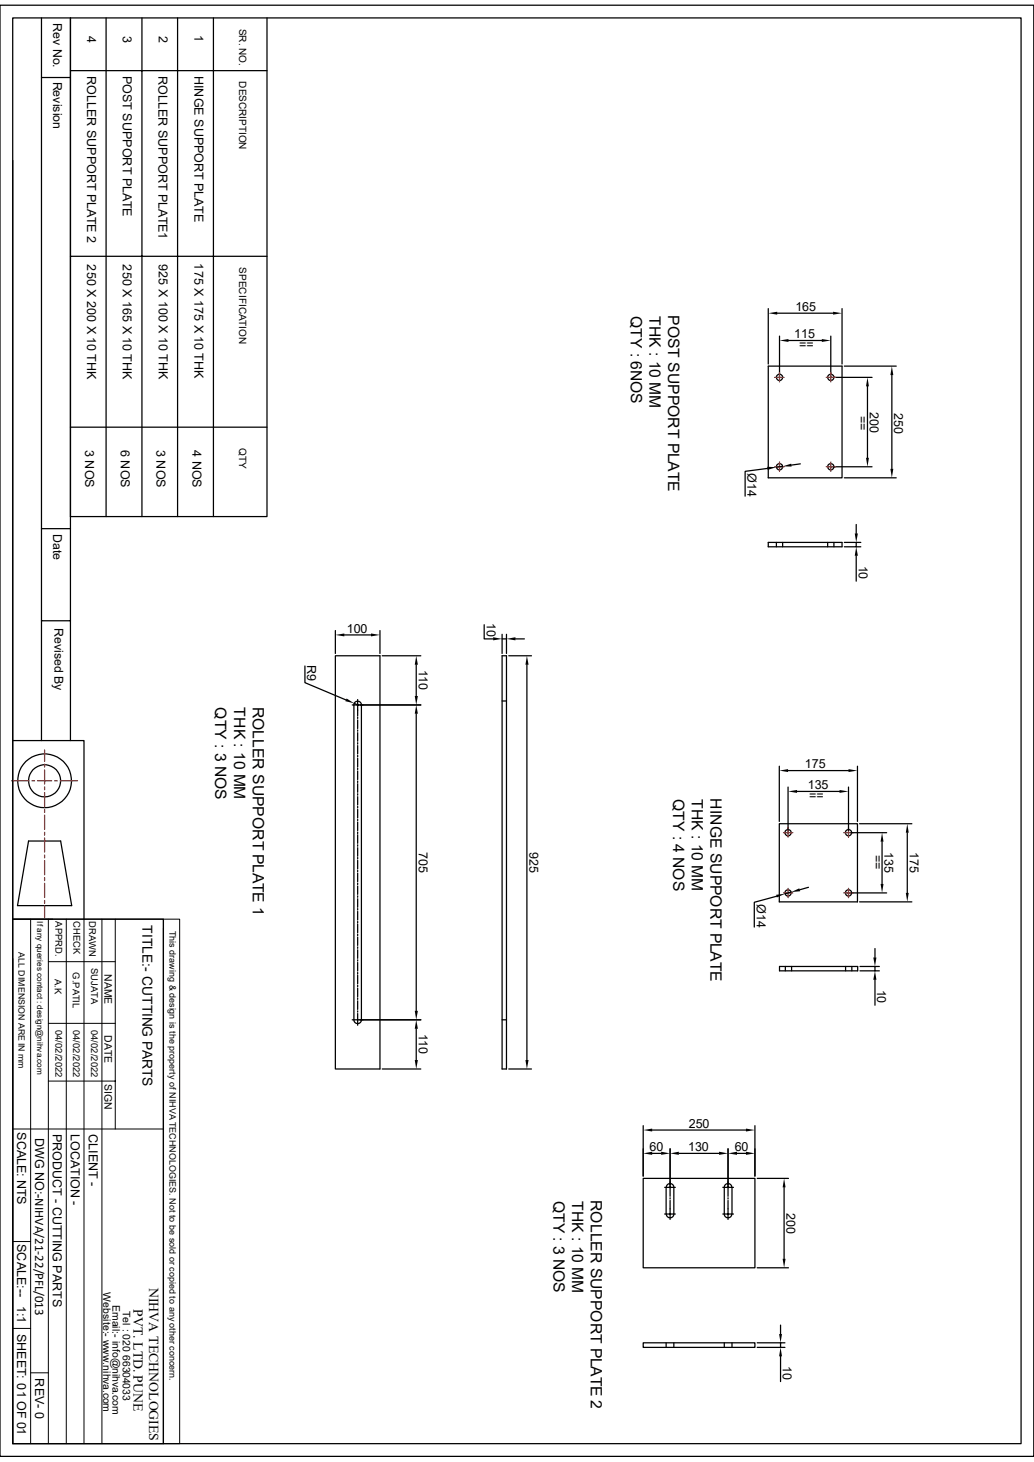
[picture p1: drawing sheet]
<svg xmlns="http://www.w3.org/2000/svg" width="210mm" height="297mm" viewBox="0 0 210 297" stroke-linecap="round" stroke-linejoin="round" font-family="sans-serif">
<g fill="none" stroke="#000" stroke-width=".25">
<path d="M0 1.1h210v294.8h-210zM2.6 3.6h204.8v289.7h-204.8zM8.4 3.6v146.9M8.4 15.7h5.9M14.3 3.6v146.9M14.3 14.4h39.9M21.5 3.6v101.3M28.8 3.6v101.3M36.1 3.6v101.3M43.3 3.6v101.3M54.2 3.6v101.3h-39.9M2.6 32.6v117.9h14.5v36.2"/>
<path d="M14.3 52.1h39.9M156 74.4h15v22.7h-15zM156 62.7v11.3M157.9 63.6h11.3M158.3 68.3v7.9M160.1 69.2h6.8M168.7 68.3v7.9M169.2 76.7h7.9M171 62.7v11.3M171.5 74.4h10.5M176.2 78.5v14.5M181.1 76.2v19"/>
<path d="M14.3 86.8h39.9M155.9 95.2l-4.6 .6v5M159 94.7l-1.3 .2M162.6 94.2l-1.9 .3M169.2 94.8h7.9M169.4 94.8v.2M171.5 97.1h10.5M8.4 107.4h5.9M156 110.2h15v.9h-15zM157.7 110.2v.9M159 110.2v.9M168.1 110.2v.9"/>
<path d="M169.4 110.2v.9M171.5 110.2h3.3M171.5 111.1h3.3M173.9 106.6v1.8M173.9 110.2v.9M173.9 112.9v5.2M8.4 126.1h5.9M61.9 135.3v3.4l8.4 3.5M68.1 133.2h9.1v84h-9.1zM68.1 128.1v4.7M69.9 129h5.5M77.2 128.1v4.7"/>
<path d="M77.6 133.2h7.9M84.5 135v6.4M98.3 126.9v2.9h1.9M102 128.9v3.9M102 133.2h.9v84h-.9zM102 129.8h.9M102.9 128.9v3.9M103.3 133.2h4.6M104.7 129.8h1.8M107 135v80.3M2.6 150.5v36.2M71.5 143.2h1"/>
<path d="M71.9 142.9l.7 .3M72.1 142.7a.77 .77 0 0 1 .8-.2 .77 .77 0 0 1 .5 .7v64a.76 .76 0 0 1-.8 .7 .76 .76 0 0 1-.7-.7v-64zM72.6 143.2h.1M72.6 142.1v.9M72.6 143.1v.2M72.6 143.3v2.1M72.6 145.7v.3M72.6 146.3v1.7M72.6 148.3v.2M72.6 148.8v1.8M72.6 150.9v.3M72.6 151.5v1.7"/>
<path d="M72.6 153.5v.3M72.6 154.1v1.7M72.6 156v.3M72.6 156.6v1.8M72.6 158.7v.3M72.6 159.2v1.8M72.8 143.2h12.7M84.5 145v60.4M102 142.4h.9M158.3 155.7v11.2M160.1 156.5h12.2M160.1 159.9v8.8"/>
<path d="M172.3 159.9v8.8M174.2 155.7v11.2M5.8 170.9h6.5l2.3 13.1h-11zM72.6 161.2v.3M72.6 161.8v1.7M72.6 163.8v.3M72.6 164.4v1.8M72.6 166.5v.2M72.6 167v1.7M72.6 169v.3M72.6 169.6v1.7M72.6 171.6v.3"/>
<path d="M72.6 172.2v1.7M72.6 174.2v.3M72.6 174.8v1.7M72.6 176.8v.3M72.6 177.4v1.7M72.6 179.4v.3M158.3 167.3h15.9v15.9h-15.9zM161.9 160.8h8.6M172.8 169.2h7.3M174.6 167.3h10.6M179.2 171v8.6M184.3 169.2v12.2"/>
<path d="M2.6 186.7h30.6v106.6h-30.6zM2.6 194.8v98.5M72.6 180v1.7M72.6 182v.3M72.6 182.6v1.7M72.6 184.6v.3M72.6 185.2v1.7M72.6 187.2v.3M72.6 187.7v1.8M72.6 189.8v.3M72.6 190.4v1.7M72.6 192.4v.3"/>
<path d="M72.6 193v1.7M72.6 195v.2M72.6 195.5v1.8M72.6 197.6v.3M72.6 198.1v1.8M157.7 182.1l-4.5 1.2v5M158.3 196.3h15.9v.9h-15.9zM159.5 196.3v.9M160.7 181.2l-1.2 .4M160.8 196.3v.9M164.2 180.3l-1.8 .5M171.7 196.3v.9"/>
<path d="M172.8 181.4h7.3M173 196.3v.9M174.6 183.2h10.6M174.7 196.3h3.9M174.7 197.2h3.9M177.7 192.7v1.8M177.7 196.3v.9M177.7 199.1v5.1M71.5 207.2h1M72.6 207.2h.1M72.6 200.2v.2M72.6 200.7v1.8"/>
<path d="M72.6 202.7v.3M72.6 203.3v1.8M72.6 205.4v.2M72.6 205.9v1.4M72.6 207.3v1M72.8 207.2h12.7M77.6 217.2h7.9M84.5 209v6.3M102 207.2h.9M103.3 217.2h4.6M130.6 239.4h22.7v18.2h-22.7zM130.6 228.7v10.2"/>
<path d="M132.5 229.6h19M132.5 234.3h1.8M136.1 233.4v7.6M137.9 234.3h8.1M147.9 233.4v7.6M149.7 234.3h1.8M153.3 228.7v10.2M153.8 239.4h6.3M135 241.2h.9M135 246.6h.9M135.6 240.7a.77 .77 0 0 1 .8-.2 .77 .77 0 0 1 .5 .7v5.4a.78 .78 0 0 1-.8 .8 .78 .78 0 0 1-.8-.8v-5.4zM136 246.6h.1"/>
<path d="M136 241.2h.1M136.1 241.1v.2M136.1 241.3v1.7M136.1 243.3v.3M136.1 246.6v.1M136.1 246.8v.9M136.1 243.9v2.6M136.2 241.2h1M136.2 246.6h1M146.8 246.6h.9M146.8 241.2h.9M147.8 246.6h.2"/>
<path d="M147.8 241.2h.2M147.9 243.9v2.6M147.9 241.1v.2M147.9 241.3v1.7M147.9 243.3v.3M147.9 246.6v.1M147.9 246.8v.9M148 241.2h1M148 246.6h1M148.6 241.2a.76 .76 0 0 0-.7-.7 .76 .76 0 0 0-.8 .7v5.4a.76 .76 0 0 0 .8 .8 .76 .76 0 0 0 .7-.8M148.7 241.2v5.4M153.8 257.6h6.3"/>
<path d="M159.3 241.2v14.5M130.6 272.8h22.7v.9h-22.7zM135.3 272.8v.9M136.9 272.8v.9M147.1 272.8v.9M148.7 272.8v.9M153.8 272.8h5.6M153.8 273.7h5.6M158.5 269.2v1.8M158.5 272.8v.9M158.5 275.5v5.2"/>
<circle cx="158.3" cy="76.7" r=".64"/>
<circle cx="168.7" cy="76.7" r=".64"/>
<circle cx="158.3" cy="94.8" r=".64"/>
<circle cx="168.7" cy="94.8" r=".64"/>
<circle cx="9.1" cy="158.6" r="5.5"/>
<circle cx="9.1" cy="158.6" r="3.3"/>
<circle cx="160.1" cy="169.2" r=".64"/>
<circle cx="172.3" cy="169.2" r=".64"/>
<circle cx="160.1" cy="181.4" r=".64"/>
<circle cx="172.3" cy="181.4" r=".64"/>
</g>
<g fill="none" stroke="#000" stroke-width=".2">
<path d="M2.6 186.7h30.6M6.2 186.7v106.6M9.8 195.4h13.6M9.8 186.7v106.6M13.5 186.7v106.6M17.1 186.7v106.6M20.7 186.7v106.6M23.4 186.7v42.7M33.2 186.7h3.3v106.6h-3.3zM33.2 188.6v104.7M9.8 219.6h13.6M9.8 207.9h13.6"/>
<path d="M2.6 229.4h30.6M2.6 252.2h3.6M2.6 269.9h3.6M6.2 278.9h3.6"/>
</g>
<g fill="none" stroke="#f00" stroke-width=".25">
<path d="M157.4 76.7h1M158.3 75.7v1M158.3 76.8v.8M158.5 76.7h.8M167.8 76.7h.8M168.7 76.7h1M168.7 75.7v1M168.7 76.8v.8M157.4 94.8h1M158.3 93.9v1M158.3 95v.8M158.5 94.8h.8"/>
<path d="M167.8 94.8h.8M168.7 94.8h1M168.7 93.9v1M168.7 95v.8M2.4 158.6h3.5M6.5 158.6h.5M7.6 158.6h2.9M9.1 152.4v2.3M9.1 155.2v.6M9.1 156.4v2.9M9.1 159.9v.5M11.1 158.6h.5"/>
<path d="M12.2 158.6h3.5M9.1 161v2.9M9.1 164.5v.6M9.1 165.6v2.9M9.1 169.1v.6M9.1 170.2v2.9M9.1 173.7v.6M9.1 174.8v2.9M9.1 178.3v.6M9.1 179.5v2.8M159.1 169.2h.8M160 169.2h1"/>
<path d="M160.1 168.2v1M160.1 169.3v.8M171.4 169.2h1M172.3 168.2v1M172.3 169.3v.8M172.5 169.2h.8M9.1 182.9v.6M9.1 184.1v2.3M159.1 181.4h.8M160 181.4h1M160.1 180.5v.8M160.1 181.4v1"/>
<path d="M171.4 181.4h1M172.3 180.5v.8M172.3 181.4v1M172.5 181.4h.8"/>
</g>
<g fill="#000">
<path d="M156 63.6l1.9-.3v.6zM158.3 69.2l1.8-.3v.6zM166.9 68.9l1.8 .3-1.8 .3zM169.2 63.3l1.8 .3-1.8 .3zM176.2 76.7l.3 1.8h-.6zM181.1 74.4l.3 1.8h-.6zM155.8 94.8l1.9 .1-1.8 .6zM159 94.7l1.7-.5 .1 .6zM175.9 93h.6l-.3 1.8zM180.8 95.2h.6l-.3 1.9zM173.6 108.4h.6l-.3 1.8zM173.9 111.1l.3 1.8h-.6z"/>
<path d="M68.1 129l1.8-.3v.6zM75.4 128.7l1.8 .3-1.8 .3zM84.5 133.2l.4 1.8h-.7zM100.2 129.5l1.8 .3-1.8 .3zM102.9 129.8l1.8-.3v.6zM107 133.2l.4 1.8h-.7zM70.4 141.9l1.5 1-1.8-.4zM84.2 141.4h.7l-.4 1.8zM84.5 143.2l.4 1.8h-.7zM158.3 156.5l1.8-.2v.5zM172.3 156.3l1.9 .2-1.9 .3zM160.1 160.8l1.8-.3v.6z"/>
<path d="M170.5 160.5l1.8 .3-1.8 .3zM179.2 169.2l.3 1.8h-.6zM178.9 179.6h.6l-.3 1.8zM184.3 167.3l.3 1.9h-.6zM157.6 181.8l1.9-.2-1.7 .7zM160.7 181.2l1.6-.7 .2 .6zM177.4 194.5h.6l-.3 1.8zM177.7 197.2l.3 1.9h-.6zM184 181.4h.6l-.3 1.8zM84.2 205.4h.7l-.4 1.8zM84.5 207.2l.4 1.8h-.7zM84.2 215.3h.7l-.4 1.9z"/>
<path d="M106.7 215.3h.7l-.4 1.9zM130.6 229.6l1.9-.3v.6zM130.6 234.3l1.9-.3v.6zM134.3 234l1.8 .3-1.8 .3zM136.1 234.3l1.8-.3v.6zM146 234l1.9 .3-1.9 .3zM147.9 234.3l1.8-.3v.6zM151.5 229.3l1.8 .3-1.8 .3zM151.5 234l1.8 .3-1.8 .3zM159.3 239.4l.3 1.8h-.6zM159 255.7h.6l-.3 1.9zM158.2 271h.6l-.3 1.8z"/>
<path d="M158.5 273.7l.3 1.8h-.6z"/>
</g>
<g font-size="3.2">
<text x="128.1" y="64.2" transform="rotate(90 128.1 64.2)">QTY : 6NOS</text>
<text x="131.9" y="64.2" transform="rotate(90 131.9 64.2)">THK : 10 MM</text>
<text x="135.7" y="64.1" transform="rotate(90 135.7 64.1)">POST SUPPORT PLATE</text>
<text x="43.7" y="143.7" transform="rotate(90 43.7 143.7)">QTY : 3 NOS</text>
<text x="47.5" y="143.7" transform="rotate(90 47.5 143.7)">THK : 10 MM</text>
<text x="51.4" y="143.6" transform="rotate(90 51.4 143.6)">ROLLER SUPPORT PLATE 1</text>
<text x="136.7" y="162.3" transform="rotate(90 136.7 162.3)">QTY : 4 NOS</text>
<text x="140.5" y="162.3" transform="rotate(90 140.5 162.3)">THK : 10 MM</text>
<text x="144.3" y="162.2" transform="rotate(90 144.3 162.2)">HINGE SUPPORT PLATE</text>
<text x="112.4" y="243.9" transform="rotate(90 112.4 243.9)">QTY : 3 NOS</text>
<text x="116.2" y="244" transform="rotate(90 116.2 244)">THK : 10 MM</text>
<text x="120" y="243.8" transform="rotate(90 120 243.8)">ROLLER SUPPORT PLATE 2</text>
</g>
<g font-size="2.8">
<text x="29" y="188" transform="rotate(90 29 188)">TITLE:- CUTTING PARTS</text>
<text x="30.3" y="261.6" transform="rotate(90 30.3 261.6)">NIHVA TECHNOLOGIES</text>
<text x="27.1" y="265.9" transform="rotate(90 27.1 265.9)">PVT. LTD. PUNE</text>
</g>
<g font-size="2.5">
<text x="10.8" y="4.7" transform="rotate(90 10.8 4.7)">Rev No.</text>
<text x="17.7" y="7.4" transform="rotate(90 17.7 7.4)">4</text>
<text x="25" y="7.3" transform="rotate(90 25 7.3)">3</text>
<text x="32.3" y="7.3" transform="rotate(90 32.3 7.3)">2</text>
<text x="39.5" y="7.1" transform="rotate(90 39.5 7.1)">1</text>
<text x="10.8" y="16.6" transform="rotate(90 10.8 16.6)">Revision</text>
<text x="17.7" y="15.4" transform="rotate(90 17.7 15.4)">ROLLER SUPPORT PLATE 2</text>
<text x="25" y="15.4" transform="rotate(90 25 15.4)">POST SUPPORT PLATE</text>
<text x="32.2" y="15.4" transform="rotate(90 32.2 15.4)">ROLLER SUPPORT PLATE1</text>
<text x="39.5" y="15.4" transform="rotate(90 39.5 15.4)">HINGE SUPPORT PLATE</text>
<text x="17.7" y="53.7" transform="rotate(90 17.7 53.7)">250 X 200 X 10 THK</text>
<text x="25" y="53.7" transform="rotate(90 25 53.7)">250 X 165 X 10 THK</text>
<text x="32.3" y="53.7" transform="rotate(90 32.3 53.7)">925 X 100 X 10 THK</text>
<text x="39.5" y="53.5" transform="rotate(90 39.5 53.5)">175 X 175 X 10 THK</text>
<text x="161.5" y="63.1">165</text>
<text x="161.3" y="68.7">115</text>
<text x="165.3" y="69.1" transform="rotate(-180 165.3 69.1)">==</text>
<text x="176.7" y="83.7" transform="rotate(90 176.7 83.7)">200</text>
<text x="181.6" y="84" transform="rotate(90 181.6 84)">250</text>
<text x="174.4" y="84.5" transform="rotate(90 174.4 84.5)">==</text>
<text x="17.3" y="91.4" transform="rotate(90 17.3 91.4)">3 NOS</text>
<text x="24.6" y="91.4" transform="rotate(90 24.6 91.4)">6 NOS</text>
<text x="31.8" y="91.4" transform="rotate(90 31.8 91.4)">3 NOS</text>
<text x="39.1" y="91.5" transform="rotate(90 39.1 91.5)">4 NOS</text>
<text x="151.9" y="96.1" transform="rotate(90 151.9 96.1)">Ø14</text>
<text x="10.8" y="108.5" transform="rotate(90 10.8 108.5)">Date</text>
<text x="174.4" y="114.9" transform="rotate(90 174.4 114.9)">10</text>
<text x="11" y="127.5" transform="rotate(90 11 127.5)">Revised By</text>
<text x="70.4" y="128.5">100</text>
<text x="98.8" y="126.6" transform="rotate(90 98.8 126.6)">10</text>
<text x="62.4" y="135.1" transform="rotate(90 62.4 135.1)">R9</text>
<text x="85" y="136" transform="rotate(90 85 136)">110</text>
<text x="163.5" y="156.1">175</text>
<text x="164.1" y="160.3">135</text>
<text x="167.3" y="160.7" transform="rotate(-180 167.3 160.7)">==</text>
<text x="85" y="173.1" transform="rotate(90 85 173.1)">705</text>
<text x="107.5" y="173.1" transform="rotate(90 107.5 173.1)">925</text>
<text x="177.4" y="173.7" transform="rotate(90 177.4 173.7)">==</text>
<text x="179.7" y="173.1" transform="rotate(90 179.7 173.1)">135</text>
<text x="184.8" y="173.1" transform="rotate(90 184.8 173.1)">175</text>
<text x="153.7" y="183.6" transform="rotate(90 153.7 183.6)">Ø14</text>
<text x="178.2" y="201" transform="rotate(90 178.2 201)">10</text>
<text x="85" y="210" transform="rotate(90 85 210)">110</text>
<text x="3.5" y="230" transform="rotate(90 3.5 230)">SCALE: NTS</text>
<text x="7.1" y="231.2" transform="rotate(90 7.1 231.2)">DWG NO:-NIHVA/21-22/PFL/013</text>
<text x="10.8" y="230.3" transform="rotate(90 10.8 230.3)">PRODUCT - CUTTING PARTS</text>
<text x="14.4" y="230.3" transform="rotate(90 14.4 230.3)">LOCATION -</text>
<text x="18" y="230.4" transform="rotate(90 18 230.4)">CLIENT -</text>
<text x="132" y="233.8">60</text>
<text x="139.8" y="233.8">130</text>
<text x="139.9" y="229.1">250</text>
<text x="149.2" y="233.8">60</text>
<text x="159.7" y="246.4" transform="rotate(90 159.7 246.4)">200</text>
<text x="3.5" y="252.7" transform="rotate(90 3.5 252.7)">SCALE:--</text>
<text x="3.5" y="265.3" transform="rotate(90 3.5 265.3)">1:1</text>
<text x="3.5" y="271" transform="rotate(90 3.5 271)">SHEET: 01 OF 01</text>
<text x="7.2" y="280" transform="rotate(90 7.2 280)">REV- 0</text>
<text x="159" y="277.5" transform="rotate(90 159 277.5)">10</text>
</g>
<g font-size="2.1">
<text x="21.3" y="197.9" transform="rotate(90 21.3 197.9)">NAME</text>
<text x="21.3" y="210.3" transform="rotate(90 21.3 210.3)">DATE</text>
<text x="21.3" y="220.3" transform="rotate(90 21.3 220.3)">SIGN</text>
<text x="21" y="262.6" transform="rotate(90 21 262.6)">Website:- www.nihva.com</text>
<text x="22.9" y="265" transform="rotate(90 22.9 265)">Email:- info@nihva.com</text>
<text x="25" y="266.3" transform="rotate(90 25 266.3)">Tel : 020 66304033</text>
</g>
<g font-size="2">
<text x="48.6" y="5.8" transform="rotate(90 48.6 5.8)">SR. NO.</text>
<text x="48.6" y="16.5" transform="rotate(90 48.6 16.5)">DESCRIPTION</text>
<text x="48.6" y="54.3" transform="rotate(90 48.6 54.3)">SPECIFICATION</text>
<text x="48.6" y="91.1" transform="rotate(90 48.6 91.1)">QTY</text>
</g>
<g font-size="1.9">
<text x="11.3" y="187.2" transform="rotate(90 11.3 187.2)">APPRD.</text>
<text x="14.9" y="187.1" transform="rotate(90 14.9 187.1)">CHECK</text>
<text x="18.1" y="187.2" transform="rotate(90 18.1 187.2)">DRAWN</text>
<text x="14.8" y="197.5" transform="rotate(90 14.8 197.5)">G.PATIL</text>
<text x="18.5" y="196.7" transform="rotate(90 18.5 196.7)">SUJATA</text>
<text x="11.1" y="198.8" transform="rotate(90 11.1 198.8)">A.K</text>
<text x="11.3" y="209.3" transform="rotate(90 11.3 209.3)">04/02/2022</text>
<text x="14.9" y="209.3" transform="rotate(90 14.9 209.3)">04/02/2022</text>
<text x="18.5" y="209.3" transform="rotate(90 18.5 209.3)">04/02/2022</text>
</g>
<g font-size="1.8">
<text x="34.5" y="189.1" transform="rotate(90 34.5 189.1)">This drawing &amp; design is the property of NIHVA TECHNOLOGIES. Not to be sold or copied to any other concern.</text>
<text x="3.8" y="193.4" transform="rotate(90 3.8 193.4)">ALL DIMENSION ARE IN mm</text>
</g>
<text font-size="1.7" x="7.5" y="187.2" transform="rotate(90 7.5 187.2)">If any queries contact : design@nihva.com</text>
</svg>
